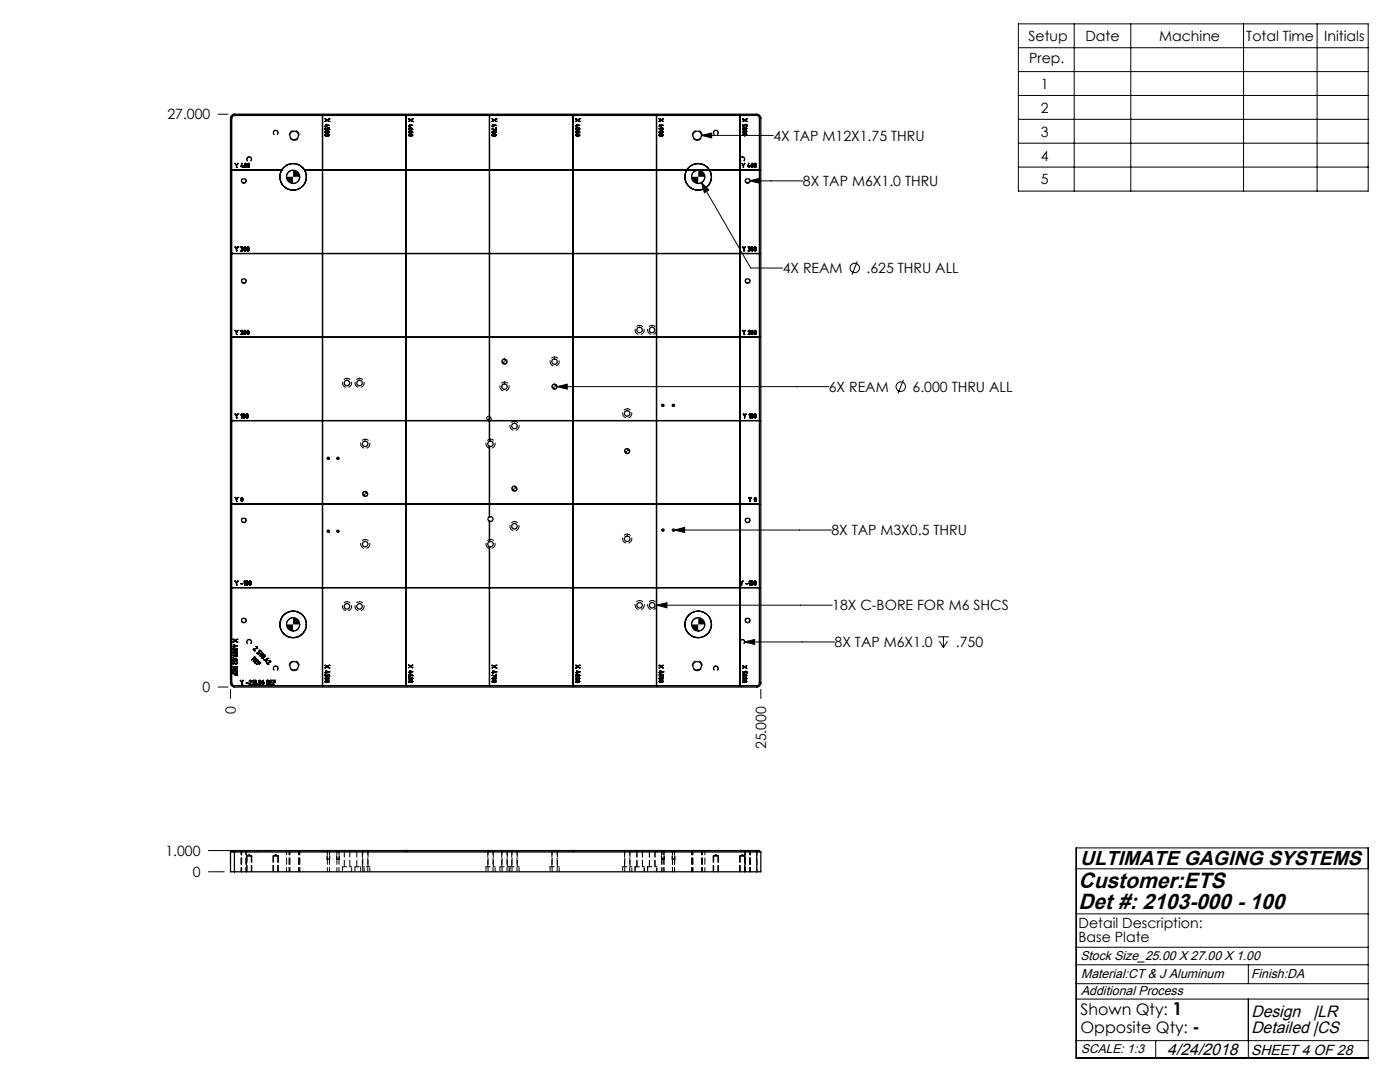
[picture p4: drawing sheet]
<svg xmlns="http://www.w3.org/2000/svg" width="279mm" height="216mm" viewBox="0 0 279 216" stroke-linecap="round" stroke-linejoin="round" font-family="sans-serif">
<g fill="none" stroke="#000" stroke-width=".2">
<path d="M203.2 4.8h69.9v33.3h-69.9zM203.2 9.5h69.9M203.2 14.3h69.9M203.2 19.1h69.9M214.4 4.8v33.3M225.7 4.8v33.3M248.2 4.8v33.3M262.9 4.8v33.3M43.5 22.8h2M58.5 34a1.33 1.33 0 0 0-1.3 1.3M59.8 35.3a1.33 1.33 0 0 1-1.3 1.3M139.3 34a1.33 1.33 0 0 0-1.3 1.3"/>
<path d="M140 27l2-.5v1zM140 36.4l1.5 1.5-.9 .6zM140 27h14.3M140 36.4l9.8 17.1h6.4M140.7 35.3a1.33 1.33 0 0 1-1.4 1.3M149.6 36.1l2.1-.5v1zM149.6 36.1h10.6M203.2 23.8h69.9M203.2 28.6h69.9M203.2 33.3h69.9M171.1 52.1l-1.1 2.7M100.7 71.6l-.3 .1-.2 .4"/>
<path d="M101.2 72.1l-.2 .4-.3 .1M110.7 76.7l-.5 .2v.3M111.2 77.2l2-.5v.9zM111.2 77.2h54.2M111.2 77.2l-.1 .2-.4 .2M180.3 75.8l-1.1 2.7M72.9 98.1h-.3l-.2 .5M73.4 98.6l-.2 .3-.3 .2M97.6 83l-.3 .1-.2 .4M98.1 83.5l-.1 .4-.4 .1M102.7 97l-.3 .1-.2 .4M103.2 97.5l-.3 .4-.2 .1"/>
<path d="M125.2 89.5l-.5 .2v.3M125.7 90l-.1 .3-.4 .2M134.6 105.8l2-.6v1.1zM134.6 105.8h31.3M43.5 137.1h2M46 137.5v1.9M58.5 123.3a1.33 1.33 0 0 0-1.3 1.3M59.8 124.6a1.33 1.33 0 0 1-1.3 1.3M131.1 120.8l2-.5v1zM131.1 120.8h35M139.3 123.3a1.33 1.33 0 0 0-1.3 1.3M140.7 124.6a1.33 1.33 0 0 1-1.4 1.3"/>
<path d="M148.6 128.1l2-.5v1zM148.6 128.1h17.9M151.8 137.5v1.9M187.2 127.1h2.2M187.5 128l.8 1.2M188.3 127.1v2.1M189.1 128l-.8 1.2M41.6 174h3.1M41.6 169.7h8.5M214.8 169.2h58.3v41.9h-58.3zM214.8 173.4h58.3M214.8 196.3h58.3"/>
<path d="M214.8 192.5h58.3M214.8 189h58.3M214.8 199.4h58.3M214.8 182.4h58.3M249.1 192.5v3.8M249.1 199.4v11.7M214.8 207.6h58.3M230.6 207.6v3.5"/>
<circle cx="170.6" cy="53.5" r=".94"/>
<circle cx="179.8" cy="77.2" r=".94"/>
</g>
<g fill="none" stroke="#000" stroke-width=".2" stroke-dasharray="1.3 .6" stroke-linecap="butt">
<path d="M48.7 36.6a.5 .5 0 0 1-.5-.8 .5 .5 0 0 1 .9 0 .5 .5 0 0 1-.3 .8h-.1M49.7 31.3a.5 .5 0 0 0-.4 .7 .5 .5 0 0 0 .8 .1 .5 .5 0 0 0-.3-.8h-.1M55 26a.5 .5 0 0 0-.4 .7 .5 .5 0 0 0 .8 .1 .5 .5 0 0 0-.3-.8h-.1M142.9 26a.5 .5 0 0 0-.5 .7 .5 .5 0 0 0 .9 .1 .5 .5 0 0 0-.3-.8h-.1M148.1 31.3a.5 .5 0 0 0-.4 .7 .5 .5 0 0 0 .8 .1 .5 .5 0 0 0-.3-.8h-.1M149.2 36.6a.5 .5 0 0 1-.4-.8 .5 .5 0 0 1 .8 0 .5 .5 0 0 1-.3 .8h-.1M48.7 56.5a.5 .5 0 0 1-.5-.7 .5 .5 0 0 1 .9-.1 .5 .5 0 0 1-.3 .8h-.1M149.2 56.5a.5 .5 0 0 1-.4-.7 .5 .5 0 0 1 .8-.1 .5 .5 0 0 1-.3 .8h-.1M48.7 104.3a.5 .5 0 0 1-.5-.7 .5 .5 0 0 1 .9-.1 .5 .5 0 0 1-.3 .8h-.1M149.2 104.3a.5 .5 0 0 1-.4-.7 .5 .5 0 0 1 .8-.1 .5 .5 0 0 1-.3 .8h-.1M48.7 124.3a.5 .5 0 0 1-.5-.7 .5 .5 0 0 1 .9-.1 .5 .5 0 0 1-.3 .8h-.1M49.7 127.6a.5 .5 0 0 0-.4 .7 .5 .5 0 0 0 .8 .1 .5 .5 0 0 0-.3-.8h-.1"/>
<path d="M55 132.9a.5 .5 0 0 0-.4 .7 .5 .5 0 0 0 .8 .1 .5 .5 0 0 0-.3-.8h-.1M142.9 132.9a.5 .5 0 0 0-.5 .7 .5 .5 0 0 0 .9 .1 .5 .5 0 0 0-.3-.8h-.1M148.1 127.6a.5 .5 0 0 0-.4 .7 .5 .5 0 0 0 .8 .1 .5 .5 0 0 0-.3-.8h-.1M149.2 124.3a.5 .5 0 0 1-.4-.7 .5 .5 0 0 1 .8-.1 .5 .5 0 0 1-.3 .8h-.1"/>
</g>
<path d="M58.7 28a1 1 0 0 1-.9-1.5 1 1 0 0 1 1.7-.1 1 1 0 0 1-.6 1.6h-.2M139.2 28a1 1 0 0 1-.9-1.5 1 1 0 0 1 1.7-.1 1 1 0 0 1-.7 1.6h-.1M58.7 133.8a1 1 0 0 1-.9-1.4 1 1 0 0 1 1.7-.1 1 1 0 0 1-.6 1.5h-.2M139.2 133.8a1 1 0 0 1-.9-1.4 1 1 0 0 1 1.7-.1 1 1 0 0 1-.7 1.5h-.1" fill="none" stroke="#000" stroke-width=".2" stroke-dasharray="1.3 .6" stroke-dashoffset=".4" stroke-linecap="butt"/>
<path d="M65.5 91.7a.25 .25 0 0 1-.2-.4 .25 .25 0 0 1 .4 0 .25 .25 0 0 1-.1 .4h-.1M67.4 91.7a.25 .25 0 0 1-.2-.4 .25 .25 0 0 1 .4 0 .25 .25 0 0 1-.1 .4h-.1M132.3 81.1a.25 .25 0 0 1-.2-.3 .25 .25 0 0 1 .4-.1 .25 .25 0 0 1-.1 .4h-.1M134.4 81.1a.25 .25 0 0 1-.2-.3 .25 .25 0 0 1 .4-.1 .25 .25 0 0 1-.1 .4h-.1M65.5 106.2a.25 .25 0 0 1-.2-.3 .25 .25 0 0 1 .4-.1 .25 .25 0 0 1-.1 .4h-.1M67.4 106.2a.25 .25 0 0 1-.2-.3 .25 .25 0 0 1 .4-.1 .25 .25 0 0 1-.1 .4h-.1M132.3 106a.25 .25 0 0 1-.2-.4 .25 .25 0 0 1 .4 0 .25 .25 0 0 1-.1 .4h-.1M134.4 106a.25 .25 0 0 1-.2-.4 .25 .25 0 0 1 .4 0 .25 .25 0 0 1-.1 .4h-.1" fill="none" stroke="#000" stroke-width=".2" stroke-dasharray="1.3 .6" stroke-dashoffset=".8" stroke-linecap="butt"/>
<g fill="none" stroke="#000" stroke-width=".2" stroke-dasharray="1.3 .6">
<path d="M46.5 169.7h.1M46.6 169.7h.1M46.7 169.7h.1M46.8 169.7h.1M46.8 170v-.3M46.9 169.7h.1M47 169.7h.1M47 169.7h-.5M47.1 169.7h.1M47.3 169.7h.1M47.3 169.7h-.3M47.4 169.7h-.1"/>
<path d="M47.4 169.7h.1M47.5 169.7h.1M47.5 169.7h-.1M48 169.7h.1M48.1 169.7h.1M48.3 169.7h.1M48.3 169.7h-.3M48.4 169.7h.1M48.5 169.7h.1M48.6 169.7h-.3M48.6 169.7h.1M48.7 169.7h.1"/>
<path d="M48.8 169.7h.1M48.9 169.7h.1M48.9 169.7h-.2M49 169.7h.1M49.1 169.7h.1M49.2 169.7h.1M49.2 174v-3.2M49.3 170.8v3.2M49.3 169.7h.1M49.4 169.7h.1M49.5 169.7h.1M49.5 169.7h-.3"/>
<path d="M49.6 169.7h.1M49.7 169.7h.1M49.7 170.5l-.4 .3M49.8 169.7h.1M50 169.7h.1M50.1 169.7h.1M50.1 169.7h-.3M50.2 170.8l-.5-.3M50.2 174v-3.2M50.3 169.7h.1M50.4 169.7h.1M50.4 169.7h-.1"/>
<path d="M50.5 169.7h.1M50.6 169.7h.1M50.6 169.7h-.2M50.7 169.7h.1M50.7 169.7h-.1M50.8 169.7h.1M50.9 169.7h.1M51 169.7h.1M51.1 169.7h.1M51.2 169.7h.1M51.3 169.7h.1M51.4 169.7h.1"/>
<path d="M51.4 169.7h-.2M51.5 169.7h.1M51.5 169.7h-.1M51.6 169.7h.1M51.7 169.7h.1M51.8 169.7h-.3M51.8 169.7h.1M51.9 169.7h.1M52 169.7h.1M52 169.7h-.1M52.1 169.7h.1M52.2 169.7h.1"/>
<path d="M52.3 169.7h.1M52.4 169.7h.1M52.5 169.7h.1M52.6 169.7h.1M52.7 169.7h.1M52.8 169.7h-.1M52.8 169.7h.1M52.9 169.7h.1M53 169.7h.1M53 169.7h-.1M53.1 169.7h.1M53.1 169.7h-.1"/>
<path d="M53.2 169.7h-.1M53.2 169.7h.1M53.3 169.7h.1M53.3 169.7h-.1M53.5 169.7h.1M53.5 169.7h-.2M53.6 169.7h.1M53.7 169.7h.1M53.7 169.7h-.2M53.8 169.7h.1M53.9 169.7h.1M53.9 169.7h-.1"/>
<path d="M54 169.7h.1M54 169.7h-.1M54.3 169.7h.1M54.3 169.7h-.3M54.5 174v-3.2M54.6 170.8v3.2M54.6 169.7h.1M55 169.7h-.4M55 169.7h.1M55 170.5l-.4 .3M55.4 174v-3.2M55.4 170.8l-.4-.3"/>
<path d="M55.5 174v-3.2M55.9 169.7h.1M56.2 169.7h.1M60.8 169.7h.1M61.2 169.7h.1M64.4 169.7h.5M64.9 169.7h.1M65.1 169.7h.1M65.3 169.7h.1M65.3 171.4v.1M65.3 171.4h.5M65.5 169.7h.1"/>
<path d="M65.7 169.7h.1M65.8 171.4l-.1 .1M67.2 171.4v.1M67.2 171.4h.5M67.7 171.4v.1M68.7 169.7v3.3M69.8 173v-3.3M71.2 169.7v3.3M72.3 173v-3.3M72.3 169.7v3.3M73.4 173v-3.3M81 169.7h.6"/>
<path d="M81.6 169.7h.1M81.8 169.7h.1M81.9 169.7h.1M82 169.7h-.1M82 169.7h.1M82.2 169.7h.1M82.4 169.7h.1M97.3 169.7v3.3M97.7 169.7h.5M98.2 169.7h.1M98.3 169.7h.1M98.3 169.7h-.1"/>
<path d="M98.4 169.7h.1M98.4 173v-3.3M98.6 169.7h.1M98.7 169.7h.1M98.7 169.7h-.1M98.9 169.7h.1M99 169.7h.1M100.1 169.7v3.3M101.2 173v-3.3M102.1 169.7v3.3M103.2 173v-3.3M110.1 169.7v3.3"/>
<path d="M111.2 173v-3.3M114.4 169.7h.5M114.9 169.7h.1M115.1 169.7h.1M115.3 169.7h.1M115.5 169.7h.1M115.7 169.7h.1M124.6 169.7v3.3M125.7 173v-3.3M126.7 173h.1M127.1 169.7v3.3M128.2 173v-3.3"/>
<path d="M129.2 173h.1M129.6 169.7v3.3M130.7 173v-3.3M131 169.7h.6M131.6 169.7h.1M131.8 169.7h.1M131.9 169.7h.1M132 169.7h.1M132 169.7h-.1M132 171.4l.1 .1M132 171.4h.5M132.1 171.4v.1"/>
<path d="M132.1 171.4h.5M132.2 169.7h.1M132.4 169.7h.1M132.5 171.4v.1M132.6 171.4l-.1 .1M134.2 171.4v.1M134.2 171.4h.5M134.7 171.4l-.1 .1M136.7 169.7h.1M137.1 169.7h.1M141.6 169.7h.1M142 169.7h.1"/>
<path d="M142.4 174v-3.2M142.4 170.8v3.2M142.9 170.5l-.5 .3M143.3 170.8l-.4-.3M143.3 174v-3.2M143.4 174v-3.2M147.6 174v-3.2M147.7 169.7h.5M147.7 170.8v3.2M147.7 169.7h.1M147.8 169.7h.1M148 169.7h.1"/>
<path d="M148 169.7h-.3M148.1 169.7h.1M148.1 170.5l-.4 .3M148.2 169.7h.1M148.2 169.7h-.2M148.3 169.7h.1M148.3 169.7h-.1M148.4 169.7h.1M148.6 170.8l-.5-.3M148.6 174v-3.2M148.6 169.7h.1M148.7 169.7h.1"/>
<path d="M148.7 169.7h-.1M148.9 169.7h.1M149 169.7h.1M149.3 169.7h.1M149.3 169.7h-.2M149.4 169.7h.1M149.4 169.7h-.1M149.5 169.7h.1M149.5 169.7h-.1M149.7 169.7h.1M149.7 169.7h-.2M150 169.7h.1"/>
<path d="M150 169.7h-.3M150.1 169.7h.1M150.2 169.7h.1M150.3 169.7h.1M150.6 169.7h.1M150.8 169.7h.1M150.9 169.7h.1M151.1 169.7v.3"/>
</g>
<g fill="none" stroke="#000" stroke-width=".2" stroke-dasharray="1.3 .6" stroke-dashoffset=".5">
<path d="M50.2 170.8h-1M55.5 170.8h-1M68.3 173v1M70.2 174v-1M70.8 173v1M72 173v1M72.7 174v-1M73.8 174v-1M97 173v1M98.8 174v-1M99.8 173v1M101.6 174v-1"/>
<path d="M101.8 173v1M103.6 174v-1M109.8 173v1M111.6 174v-1M124.3 173v1M126.1 174v-1M126.7 173v1M128.6 174v-1M129.2 173v1M131.1 174v-1M143.4 170.8h-1M148.6 170.8h-1"/>
</g>
<g fill="none" stroke="#000" stroke-width=".2" stroke-dasharray="1.3 .6" stroke-dashoffset=".4">
<path d="M48.2 169.7v4.3M49.1 174v-4.3M49.2 169.7v4.3M50.2 170.8h-.9M55.4 170.8h-.8M57.2 169.7v4.3M57.7 169.7v4.3M57.9 169.7v4.3M59.6 174v-4.3M59.7 169.7v4.3M59.8 174v-4.3M65.3 169.7v4.3"/>
<path d="M65.7 174v-4.3M67.2 169.7v4.3M67.7 174v-4.3M72.4 169.7v4.3M73.4 174v-4.3M97.4 169.7v4.3M98.4 174v-4.3M100.2 169.7v4.3M101.2 174v-4.3M102.2 169.7v4.3M103.2 174v-4.3M110.2 169.7v4.3"/>
<path d="M111.2 174v-4.3M124.7 169.7v4.3M125.7 174v-4.3M132.1 169.7v4.3M132.5 174v-4.3M134.2 169.7v4.3M134.6 174v-4.3M138 169.7v4.3M138.2 169.7v4.3M138.3 169.7v4.3M140 174v-4.3M140.2 169.7v4.3"/>
<path d="M140.7 174v-4.3M143.3 170.8h-.9M148.6 170.8h-.9M148.7 169.7v4.3M148.8 169.7v4.3M149.6 174v-4.3M149.7 169.7v4.3"/>
</g>
<path d="M65.3 169.7v1.7M65.8 169.7v1.7M67.2 169.7v1.7M67.7 169.7v1.7M132 169.7v1.7M132.1 169.7v1.7M132.5 169.7v1.7M132.6 169.7v1.7M134.2 169.7v1.7M134.7 169.7v1.7" fill="none" stroke="#000" stroke-width=".2" stroke-dasharray="1.3 .6" stroke-dashoffset=".8"/>
<g fill="#000">
<path d="M138 35.3a1.33 1.33 0 0 0 1.3 1.3v-1.3zM139.3 34v1.3h1.4a1.33 1.33 0 0 0-1.4-1.3zM57.2 35.3a1.33 1.33 0 0 0 1.3 1.3v-1.3zM58.5 34v1.3h1.3a1.33 1.33 0 0 0-1.3-1.3zM57.2 124.6a1.33 1.33 0 0 0 1.3 1.3v-1.3zM58.5 123.3v1.3h1.3a1.33 1.33 0 0 0-1.3-1.3zM138 124.6a1.33 1.33 0 0 0 1.3 1.3v-1.3zM139.3 123.3v1.3h1.4a1.33 1.33 0 0 0-1.4-1.3zM100.2 72.1l.1 .3 .4 .2v-.5zM100.7 71.6v.5h.5l-.2-.3zM110.2 77.2l.2 .4h.3v-.4zM110.7 76.7v.5h.5l-.3-.5zM72.4 98.6l.1 .2 .4 .3v-.5zM72.9 98.1v.5h.5l-.2-.5zM97.1 83.5l.2 .5h.3v-.5zM97.6 83v.5h.5l-.1-.3zM102.2 97.5l.2 .4 .3 .1v-.5zM102.7 97v.5h.5l-.2-.3zM124.7 90v.3l.5 .2v-.5zM125.2 89.5v.5h.5l-.1-.3z"/>
<path d="M140 27l2 .5v-1zM149.6 36.1l2.1 .5v-1zM140 36.4l.6 2.1 .9-.6zM148.6 128.1l2 .5v-1zM131.1 120.8l2 .5v-1zM111.2 77.2l2 .4v-.9zM134.6 105.8l2 .5v-1.1z"/>
</g>
<g fill="none" stroke="#000" stroke-width=".25">
<path d="M46 23.6h.2M46 23.6v112.7M46.2 33.9h.1M46.2 23.6v112.7M46.2 33.9h10M46.8 23l-.4 .3-.2 .3M46.8 22.8a.85 .85 0 0 0-.8 .8M46.8 23h104.2M46.8 22.8v.2M46.8 22.8h104.2M46.9 32.6l.3 .4M47.2 33.4h.1"/>
<path d="M47.2 33v.4M47.5 32.6l-.3 .4M48.1 33.2h.4M48.3 32.6l-.2 .6zM48.4 33.1h.1M48.4 33.4h.1M48.4 33.1v.3M48.5 33.2h.1M48.9 32.6l.2 .2v.6a.44 .44 0 0 1-.3-.4 .44 .44 0 0 1 .1-.4zM48.9 32.6l.2 .3-.1 .5-.2-.2zM49.7 32.8l.1 .3-.2 .3M49.7 32.8l-.2-.2-.1 .2v.4l.2 .2"/>
<path d="M49.7 32.8l-.1 .6M49.7 32.8l-.2-.2-.1 .3 .2 .5M56.2 33.9a2.63 2.63 0 0 1 4.6 0M56.2 33.9a2.64 2.64 0 0 0 2.3 4 2.64 2.64 0 0 0 2.3-4M56.2 33.9h.1M60.8 33.9h.1M60.8 33.9h90.8M64.3 23v113.8M64.4 23h.1M64.9 25.6v.3h.4a.25 .25 0 0 1-.4 0 .25 .25 0 0 1 0-.3zM64.9 25.2h.3zM65.1 24.8l.6 .2-.6-.1v.4z"/>
<path d="M65.3 26.8l-.4 .2 .4 .2M65.3 26.2l-.4 .2 .4 .1M65.3 26.2l-.4 .1 .4 .2M65.3 26.8l-.4 .1 .4 .2M65.3 26.8h.1M65.3 27.1h.1M65.3 24l-.4-.3 .8 .5M65.3 26.2h.1M65.3 26.5h.1M65.3 25.9v-.4h.4v.4M65.3 26.8l.4 .2M65.3 26.2l.4 .2"/>
<path d="M65.3 25.6h.4M65.5 26.5h-.2M65.7 27l-.4 .2M65.7 25.9h.1M65.7 24.2h.1M65.7 23.7h.1M65.7 26.4l-.2 .1M65.7 27l-.4 .1M65.7 23.7l-.8 .5M65.7 23.7l-.4 .3M81 23h.1M81 23v113.8"/>
<path d="M81.6 27l.3 .2M81.6 23.7h.1M81.6 24.2h.1M81.6 26.4l.3 .1M81.6 27l.3 .1M81.6 25.2h.3zM81.6 23.7l.4 .3M81.6 25.6h.5l.3 .2-.4-.2a.26 .26 0 0 1-.1 .3 .26 .26 0 0 1-.3-.1zM81.7 26.8h.5M81.7 26.8l-.1 .2M81.7 25.3h.1M81.7 24.8v.5"/>
<path d="M81.7 24.9l.6 .1zM81.9 27.1h.1M81.9 26.5h.1M82 24l.3 .2M82 25.6l-.1 .3-.3-.1M82 25.6h.1M82 25.6h-.3l-.1 .2M82.2 26.8l.1 .2-.3 .2M82.2 26.5h-.2M82.2 26.2l.2 .2-.2 .1M82.2 26.2l-.6 .2M82.2 26.2l.1 .2-.1 .1"/>
<path d="M82.2 26.8l.1 .2-.3 .1M82.3 24.2h.1M82.3 23.7h.1M82.3 23.7l-.3 .3M82.3 23.7l-.7 .5M97.7 23h.1M97.7 23v65.1M98.2 25.2h.4zM98.4 24.8l.6 .2-.6-.1v.4zM98.6 26.8l-.4 .2 .4 .2M98.6 26.2l-.4 .2 .4 .1M98.6 26.2h.2"/>
<path d="M98.6 26.2l-.4 .1 .4 .2M98.6 26.8h.2M98.6 26.8l-.4 .1 .4 .2M98.6 24l-.4-.3 .4 .3M98.8 26.8l.2 .2M98.8 26.2l.2 .2M98.8 26.5h-.2M99 27l-.4 .2M99 24.2h.1M99 23.7h.1M99 26.4l-.2 .1M99 25.6l-.1-.1h.1v.4l-.8-.1"/>
<path d="M99 23.7l-.8 .5M99 23.7l-.4 .3 .4 .2M114.4 23h.1M114.4 23v113.8M114.9 23.7h.1M114.9 24.2h.1M114.9 25.2h.4zM114.9 23.7l.8 .5M114.9 23.7l.4 .3 .4-.3M114.9 25.9h.7M114.9 25.6v.3M114.9 25.6a.22 .22 0 0 1 .3 0 .22 .22 0 0 1 .1 .3h-.4"/>
<path d="M115.1 26.8h-.1a.22 .22 0 0 0 0 .3 .22 .22 0 0 0 .3 .1M115.1 25.3h.1M115.1 26.2h-.1a.2 .2 0 0 0 0 .3 .2 .2 0 0 0 .3 0M115.1 26.2l-.2 .2 .4 .1M115.1 26.8h.2M115.1 26.8l-.2 .2 .4 .1M115.1 24.8v.5M115.1 24.9l.6 .1zM115.3 26.8h-.2M115.3 26.2h-.2M115.3 26.8h.1M115.3 27.1h.1"/>
<path d="M115.3 26.2h.1M115.3 26.5h.1M115.3 26.8h.2M115.3 26.2h.2M115.4 25.6h.2M115.4 25.6l-.1 .1-.2-.2-.2 .1M115.4 25.6a.17 .17 0 0 0 0 .3 .17 .17 0 0 0 .2 0M115.5 26.8l.2 .2-.4 .2M115.5 26.5h-.2M115.5 26.2l.2 .2-.2 .1M115.5 26.8l.2 .2-.4 .1M115.6 25.6v.3"/>
<path d="M115.7 24.2h.1M115.7 23.7h.1M115.7 23.7l-.8 .5M131 23h.1M131 23v113.8M131.6 27l.3 .2M131.6 25.6l.2 .3h.5M131.6 25.6l.3 .3M131.6 25.6h.1M131.6 23.7h.1M131.6 24.2h.1M131.6 26.4l.3 .1"/>
<path d="M131.6 27l.3 .1M131.6 25.2h.3zM131.6 23.7l.8 .5zM131.7 25.3h.1M131.7 24.8v.5M131.7 24.9l.7 .1zM131.9 25.8v.1M131.9 26.8h.3M131.9 26.8l-.3 .2M131.9 26.2h.3M131.9 26.2l-.3 .2M131.9 27.1h.1"/>
<path d="M131.9 26.5h.1M132 24l.4-.3-.8 .5M132.2 26.8l.2 .1-.1 .2-.3 .1M132.2 26.2l.2 .1-.2 .2M132.2 26.5h-.2M132.2 26.2l.1 .1-.1 .2M132.2 26.8l.1 .2-.3 .1M132.3 25.6v.3M132.3 25.6l-.2-.1-.2 .3M132.3 25.9h-.4M132.3 25.6h-.3l-.1 .2M137.1 33.9a2.63 2.63 0 0 1 4.5 0"/>
<path d="M137.1 33.9a2.67 2.67 0 0 1 4.5 0M137.1 33.9a2.64 2.64 0 0 0 2.2 4 2.64 2.64 0 0 0 2.3-4M137.1 33.9h.1M141.6 33.9h.1M147.7 23h.1M147.7 23v113.8M148.1 32.6l.2 .4 .3-.4-.2 .4v.4zM148.2 24.9l.1 .3h.3l.1-.2a.23 .23 0 0 1-.3 .2 .23 .23 0 0 1-.2-.2zM148.2 23.7h.1M148.2 24.2h.1M148.2 23.7l.4 .3M148.2 23.7l.4 .3-.4 .2"/>
<path d="M148.4 27l.2 .1M148.4 25.5h-.1a.2 .2 0 0 0 0 .3 .2 .2 0 0 0 .3 0M148.4 26.1h-.1a.22 .22 0 0 0 0 .3 .22 .22 0 0 0 .3 .1M148.4 25.5l-.1 .2 .3 .1M148.4 26.1h.2M148.4 26.1l-.1 .2 .3 .1M148.6 26.7l-.4 .1 .2 .2M148.6 25.5h-.2M148.6 26.1h-.2M148.6 26.7h.1M148.6 27.1h.1M148.6 25.5h.1"/>
<path d="M148.6 25.8h.1M148.6 26.1h.1M148.6 26.4h.1M148.7 26.7l.3 .2M148.7 25.5h.1M148.7 26.1h.1M148.7 25v-.2h.3v.4M148.8 27l-.1 .1M148.8 25.8h-.1M148.8 25.5l.2 .1M148.8 26.1l.2 .1M149 26.9l-.2 .1"/>
<path d="M149 25.6l-.2 .2M149 24.2h.1M149 23.7h.1M149 25.2h.1M149 26.2l-.3 .3M149 26.2l-.3 .2M149 23.7l-.4 .3 .4 .2M149 23.7l-.8 .5M149.3 33.2l.1-.6-.2 .6h.5M149.5 33.1l.1 .3zM149.7 33.2h.1M150 32.6a.39 .39 0 0 1 .3 .4 .39 .39 0 0 1-.2 .4l-.2-.3z"/>
<path d="M150.1 32.6l.2 .3-.2 .5-.1-.2zM150.6 33l.1 .4M150.6 33h.1M150.9 32.8v.2M150.9 32.8l-.3-.2v.4M150.9 32.8l-.2-.2-.1 .4M150.9 33l-.2 .4M150.9 33h.1M151 23a.54 .54 0 0 1 .6 .6M151 22.8a.85 .85 0 0 1 .8 .8M151 22.8v.2M151.6 23.6v112.7"/>
<path d="M151.6 23.6h.2M151.6 33.9h.1M151.8 23.6v112.7M46.2 50.6h.1M46.2 50.6h105.4M46.9 49.3h.1M46.9 49.3l.3 .4M47.2 50.1h.1M47.2 49.7v.4M47.5 49.3h.1M47.5 49.3l-.3 .4M48.1 49.2l.3 .1 .1 .2-.2 .1 .2 .2-.1 .2a.23 .23 0 0 0 0-.2 .23 .23 0 0 0-.2-.2l.2-.2z"/>
<path d="M48.1 50.1l.3-.1zM48.7 49.7l.1 .4 .2-.2M48.7 49.6v.1M48.7 49.7l.1 .3 .2-.1M49 49.5v.4M49 49.5v-.1a.22 .22 0 0 0-.3 0 .22 .22 0 0 0 0 .2M49 49.5l-.2-.2-.1 .3M49.3 49.7l.1 .2M49.3 49.6v.1M49.6 49.5l.1 .2M49.6 49.5v-.1a.2 .2 0 0 0-.3 0 .2 .2 0 0 0 0 .2M49.6 49.5l-.2-.2-.1 .3"/>
<path d="M49.7 49.7a.19 .19 0 0 1-.1 .3 .19 .19 0 0 1-.2-.1M49.7 49.7l-.1 .3-.2-.1M148.2 49.3h.1M148.2 49.3l.2 .4M148.4 50.1h.1M148.4 49.7v.4M148.7 49.3l-.3 .4zM149.3 49.2l.3 .1 .1 .2-.1-.2zM149.3 50.1l.3-.1zM149.7 49.5l-.1 .1 .1 .2M149.7 49.5l-.3 .1 .3 .2M149.7 49.8l-.1 .2"/>
<path d="M150 49.5v-.2a.37 .37 0 0 1 .3 .3 .37 .37 0 0 1-.1 .4l-.1 .1-.1-.2M150 49.5v.4M150 49.5l.2-.2 .1 .5-.2 .3-.1-.2M150.6 49.5l.1-.3 .2 .3M150.6 49.5v.4M150.6 49.9l.1 .2 .2-.2M150.6 49.5l.1-.2 .2 .2M150.9 49.5v.1M150.9 49.7v.2M150.9 49.6v.1M151.6 50.6h.1M46.2 67.3h.1"/>
<path d="M46.2 67.3h105.4M46.9 65.9h.1M46.9 65.9l.3 .4 .3-.4M46.9 65.9l.3 .5M47.2 66.7h.1M47.2 66.4v.3M47.5 65.9h.1M47.5 65.9l-.3 .5M48.1 66v.1M48.3 65.9l.1 .2M48.3 65.9l-.2 .2M48.3 65.9l-.2 .1"/>
<path d="M48.4 66.1l-.3 .6h.3h-.3zM48.7 66.4l.1 .3h.1l.1-.2M48.7 66.3v.1M48.7 66.4l.1 .3 .2-.2M48.9 65.9l.1 .2M48.9 65.9l-.2 .4M49 66.1v.4M49.3 66.4l.1 .2M49.3 66.4l.1 .1M49.3 66.3v.1M49.5 65.9l.1 .2M49.5 65.9l-.2 .4"/>
<path d="M49.6 66.1l.1 .3M49.7 66.4l-.1 .3-.2-.1M49.7 66.4l-.1 .3-.2-.2M148.2 65.9h.1M148.2 65.9l.2 .4 .3-.4-.3 .5M148.2 65.9l.2 .5M148.4 66.7h.1M148.4 66.4v.3M149.3 66.1h.1M149.5 65.9l.2 .2M149.5 65.9l-.2 .2M149.6 66.2l-.2 .5h.3h-.4z"/>
<path d="M149.7 66.1l-.1 .1M150.1 65.9l.2 .6-.1 .2-.2-.1M150.1 65.9l-.2 .3 .1 .4M150.1 65.9l.2 .4a.25 .25 0 0 1 0 .3 .25 .25 0 0 1-.3 .1v-.2M150.1 65.9l-.1 .6M150.6 66.3v.3M150.6 66.5l.1 .2 .2-.2M150.7 65.9l.2 .2M150.7 65.9l-.1 .4M150.9 66.1v.2M150.9 66.5l-.1 .2-.2-.1M150.9 66.4v.1"/>
<path d="M150.9 66.3v.1M151.6 67.3h.1M46.2 83.9h.1M46.2 83.9h105.4M46.9 82.6h.1M46.9 99.3h.1M46.9 82.6l.3 .4 .3-.4M46.9 82.6l.3 .4M46.9 99.3l.3 .4M47.2 83.4h.1M47.2 83v.4M47.2 99.7v.4"/>
<path d="M47.5 82.6h.1M47.5 99.3h.1M47.5 82.6l-.3 .4M47.5 99.3l-.3 .4M48.1 82.8h.1M48.1 99.4v.5M48.3 99.3l.2 .4a.24 .24 0 0 1-.1 .3 .24 .24 0 0 1-.2 0l-.1-.1M48.3 99.3l-.2 .1M48.3 99.3l.1 .3a.25 .25 0 0 1 0 .3 .25 .25 0 0 1-.2 .1l-.1-.1M48.3 82.6v.8zM48.3 82.6l-.2 .2M48.5 83l.2 .4"/>
<path d="M48.5 83h.1M48.9 82.8v.2M48.9 82.8l-.2-.2-.2 .4M48.9 83.2l-.2 .2M48.9 82.8l-.3-.1-.1 .3M48.9 83v.2M48.9 83h.1M49.1 83l.1 .2M49.1 83h.1M49.2 82.8l.2-.2 .1 .4M49.2 82.8l-.1 .2M49.2 83.2l.1 .2"/>
<path d="M49.5 83l-.2 .4M49.5 83h.1M97.7 88.1a.55 .55 0 0 0-.4 .5 .55 .55 0 0 0 .4 .5M97.7 88.1a.55 .55 0 0 1 .7 .5 .55 .55 0 0 1-.7 .5M97.7 89.1h.1M97.7 88.1h.1M97.7 89.1v14M148.3 82.6h.1M148.3 82.6l.3 .4 .3-.4-.3 .4v.4zM149.4 99.3h.1M149.4 99.3l.2 .4v.4l.1-.4M149.4 99.3l.3 .4"/>
<path d="M149.5 82.8h.1M149.7 82.6h.1M149.7 83.4h.1M149.7 82.6v.8M149.7 82.6l-.2 .2M149.9 99.3l-.2 .4zM150 82.8v-.1a.37 .37 0 0 1 .3 .2 .37 .37 0 0 1-.1 .4l-.1 .1M150 82.8v.4M150 83.2l.1 .2M150 82.8l.2-.2 .1 .3-.2 .5M150.6 82.8l.1-.2 .2 .2M150.6 82.8v.2"/>
<path d="M150.6 83l.1 .4M150.6 99.4v.5M150.6 99.9l.1 .1 .2-.1M150.7 99.3l.2 .1M150.7 99.3l-.1 .1M150.9 82.8v.2M150.9 83.2l-.2 .2M150.9 99.4v.2M150.9 99.9l-.1 .2-.2-.2M150.9 83v.2M150.9 99.7v.2M150.9 83h.1"/>
<path d="M150.9 99.6v.1M151.6 83.9h.1M46.2 100.6h.1M46.2 117.3h.1M46.2 117.3h105.4M46.2 100.6h105.4M47.2 116.7h.1M47.2 100.1h.1M47.2 116.3l-.3-.4 .3 .4M47.2 116.3v.4M47.5 116l-.3 .3M48.1 116.5h.3z"/>
<path d="M48.9 115.9v.8v-.7l-.2 .1zM49.1 116.4l.2 .3M49.1 116.3v.1M49.2 116.1l.2-.1 .1 .3M49.2 116.1l-.1 .2M49.5 116.4l-.2 .3M49.5 116.3v.1M49.8 116.1v-.1a.45 .45 0 0 1 .2 .7M49.8 116.1l-.1 .4 .3 .2M49.8 116.1l.1-.1 .2 .1-.1 .6M49.8 116.1v.4l.2 .2M97.7 108.1a.55 .55 0 0 0-.4 .5 .55 .55 0 0 0 .4 .5"/>
<path d="M97.7 103.1a.49 .49 0 0 0-.3 .5 .49 .49 0 0 0 .3 .4M97.7 108.1a.55 .55 0 0 1 .7 .5 .55 .55 0 0 1-.7 .5M97.7 103.1a.51 .51 0 0 1 .7 .5 .51 .51 0 0 1-.7 .4M97.7 104h.1M97.7 108.1h.1M97.7 103.1h.1M97.7 109.1h.1M97.7 104v4.1M97.7 109.1v27.7M147.7 116l.3 .3 .3-.4-.3 .4v.4v-.4zM148.9 116.5h.4zM149.7 115.9h.1"/>
<path d="M149.7 116.7h.1M149.7 115.9l-.2 .2 .2-.1M149.7 115.9v.8M150 116.1v-.1a.45 .45 0 0 1 .1 .7M150 116.1l-.1 .4 .2 .2M150 116.1l.2-.1 .1 .2-.2 .5M150 116.1v.4l.1 .2M150.6 116.1v-.1h.2l.1 .3M150.6 116.1v.3M150.6 116.4l.1 .3M150.6 116.1l.2-.1 .1 .3M150.9 116.4l-.2 .3"/>
<path d="M150.9 116.3v.1M151.6 117.3h.1M46 136.3a.85 .85 0 0 0 .8 .8M46 136.3h.2M46.2 136.3a.54 .54 0 0 0 .6 .5M46.5 127.6h.1M46.5 128.1h.1M46.5 129.6l.2 .2M46.5 129.4h.1M46.5 130.7l.2 .3h.6M46.5 130.7l.4 .3M46.5 130.7h.1"/>
<path d="M46.5 131.7l.1 .1M46.5 133.1h.8v.4h-.2l.2-.1v-.3zM46.5 133.5h.1M46.5 134.4h.1M46.5 134.2h.1M46.5 132.2l.7 .3M46.5 132.5v-.4l.7 .4M46.5 132.5h.1M46.5 130.2l.2 .2M46.5 127.6l.8 .5M46.5 127.6l.4 .2M46.5 133.8h.8v.4v-.4h-.8v.4"/>
<path d="M46.5 134.4h.8v.4v-.4M46.5 129h.1M46.5 129.4v.2M46.5 131.2v.1M46.5 131.2h.1M46.5 131.3h.1M46.5 129h.4M46.6 131.6l-.1 .1M46.6 131.8l.1 .1M46.7 131.5l-.1 .1M46.7 130l-.2 .2M46.7 131.5h.1"/>
<path d="M46.7 131.9h.1M46.7 130h.1M46.7 130.4h.1M46.7 129.2h.1M46.7 128.7l.6 .2-.6-.2v.5M46.7 129.8h.1M46.8 131.5l.2 .1M46.8 130.4l.2-.1 .1 .1M46.8 130l.2 .1 .1-.1M46.8 131.5l.2 .1-.2 .3M46.8 130l.2 .1-.2 .3M46.8 136.8h104.2"/>
<path d="M46.8 137.1h104.2M46.8 136.8v.3M46.9 130.8a.21 .21 0 0 1 .2-.2 .22 .22 0 0 1 .2 .4M46.9 133.4l.2 .1M46.9 133.3l.2 .2M46.9 130.8a.22 .22 0 0 1 .2-.1 .22 .22 0 0 1 .2 .1v.2M46.9 129h.1M46.9 130.8v.2M46.9 133.1v.2M46.9 133.3l-.4 .2M47 129.6l-.2 .2M47 129.6l.1 .2"/>
<path d="M47 129.6v-.1l.1 .3M47 133.8v.3v-.3M47 134.4v.4v-.4M47 131.8l-.2 .1M47 131.8l.1 .1M47 131.6v.2M47.1 131.5l.2 .1M47.1 131.5l-.1 .1M47.1 130a.18 .18 0 0 1 .2 .2 .18 .18 0 0 1-.2 .2M47.1 130l-.1 .1 .1 .3M47.2 132.2l.1 .1-.1 .2M47.2 132.2h.1"/>
<path d="M47.2 132.2l.1 .2-.1 .1M47.3 131.8l-.2 .1M47.3 131.6v.2M47.3 131h-.4M47.3 128.1h.1M47.3 127.6h.1M47.3 129.4l-.1 .4zM47.3 127.6l-.3 .2 .3 .3M47.3 127.6l-.8 .5M48 135.8l.3 .4M48.3 136.6h.1M48.3 136.2v.4"/>
<path d="M48.5 135.7l-.2 .5zM49.1 136.3h.4zM49.8 135.9h-.1a.2 .2 0 0 1 .3-.1 .2 .2 0 0 1 .1 .3l-.3 .5M49.8 135.9h.1M49.8 135.9l.2-.1 .1 .2-.4 .6h.4M50.1 136.6h.1M50.5 131.4l.2 .2M50.6 135.7h.1M50.6 136.6h.1M50.6 129.6l.3 .3M50.6 135.7l-.2 .3 .2-.2M50.6 135.7v.9"/>
<path d="M50.7 131.6h.1M50.7 131.6h.3M50.7 131.6l-.1 .4zM50.9 135.8h.2M50.9 135.8v.7M50.9 136.5l.1 .1M50.9 135.8v.3h.2M50.9 136.5a.22 .22 0 0 1-.1-.3 .22 .22 0 0 1 .3 0v.3M50.9 129.9h.1M51 131.6h-.3M51 132.4h.1M51 131.4l-.2-.3-.6 .6 .3-.3"/>
<path d="M51 131.4v.2M51 131.4l-.2-.3-.3 .3M51.1 131.8l.2 .2zM51.1 131.8l.2-.2 .3 .2-.3-.2-.5 .6 .2 .2M51.1 135.8l.1 .3M51.1 136.5l-.1 .1M51.1 129h.1M51.1 135.8v.3M51.1 129l.3 .3-.8 .3M51.2 136.1h-.2l.2 .2-.1 .2M51.2 132.6h.1M51.3 130.3h.1"/>
<path d="M51.3 130.3l.1 .1M51.4 130.4h.3M51.4 136.5h.1M51.4 136.6h.1M51.4 136.5v.1M51.7 136l.2 .2M51.7 136h.1M51.7 130.1v.3M51.7 135.8h.3M51.7 135.8v.2M51.7 130.4h.1M51.8 135.8h.2"/>
<path d="M51.8 135.8l-.1 .2M51.8 132.5l-.3-.2 .3-.3 .2 .3-.2-.3-.6 .6M51.8 132.5l-.3-.2-.3 .3M51.8 132.5h.1M51.8 136.6h.1M51.8 130.8h.2M51.8 130.8h.1M51.9 136.2h.1M51.9 136.5l-.1 .1M52 135.8v.1M52 136.2l-.1 .3M52 135.9v.3"/>
<path d="M52.1 130h.1M52.1 130.4v.2M52.1 130l-.2-.2-.3 .2 .1 .1M52.1 130.6l.1 .1M52.2 130.7l-.2 .1M52.3 131.1v.2M52.3 131.3h.2M52.3 130.2l.2 .3M52.3 130.2l-.2 .2M52.3 130.3l.2 .2M52.3 130.3l-.2 .1M52.3 136.1h.3v.4"/>
<path d="M52.3 136.1h.1M52.3 136.1l.1 .4M52.4 136.5l-.1-.5 .3-.3-.3 .4a.26 .26 0 0 1 .4 .1 .26 .26 0 0 1-.1 .3M52.4 136.5l.1 .1M52.4 131h.2M52.4 131l-.1 .1M52.4 130.6l-.4 .2M52.4 130.6l-.2 .1M52.5 130.5l-.1 .1M52.6 131h-.2M52.6 130.7h.2M52.6 130.7v.3"/>
<path d="M52.6 136.5l-.1 .1M52.6 131.6h.1M52.6 131h.2M52.6 131v.2M52.6 131.2l-.1 .1M52.8 131h-.2v.2M52.8 130.7v.3M53 132h.1M53.1 131.9l.1 .1zM53.1 131.9l-.1 .1M53.2 131.8h.1M53.2 131.8l-.1 .1"/>
<path d="M53.2 131.8l-.2 .2M53.3 136.6h.1M53.3 135.8h.3M53.3 136.2h.2M53.4 131.4h.1M53.4 131.4l-.5 .3 .2 .2M53.5 132.5h.1M53.5 136.2l.2 .4zM53.6 135.8l-.3-.1v.9M53.6 135.8l.1 .2-.1 .2M53.6 135.8l.1 .3-.2 .1M53.8 131.8h-.1a.18 .18 0 0 1 .3 .1 .18 .18 0 0 1-.1 .3"/>
<path d="M53.8 131.8h.1M53.8 131.8l.2 .2-.1 .2M53.9 132.2l-.6 .1 .2 .2M54 135.8l.3-.1h-.3v.9h.3M54 136.1h.2h-.2M54.3 136.6h.1M54.6 136.6h.1M54.6 135.8l.3-.1h-.3v.9M54.6 136.1h.3h-.3M64.3 136.8h.1M64.9 134.6v.3h.2h-.2zM64.9 134.2h.1"/>
<path d="M64.9 134.2h.3M64.9 132.8l.4 .2M65.1 133.9l.6 .2-.6-.2v.4zM65.1 136.1l.2 .1M65.1 134.9h.1M65.2 134.2h.1M65.3 135.8l-.4 .1v.2h.2M65.3 135.8l-.4 .1 .2 .2M65.3 133l-.4 .3 .4-.3M65.3 135.8h.1M65.3 136.2h.1M65.3 135.5h.1"/>
<path d="M65.3 134.9h-.1M65.3 134.9v-.3h.4v.3M65.3 133l.4 .3M65.3 135.8l.4 .2M65.5 136.1l-.2 .1M65.7 133.3h.1M65.7 132.8h.1M65.7 134.9h.1M65.7 136l-.2 .1M65.7 135.4l-.4 .2M65.7 135.4l-.4-.2a.27 .27 0 0 0-.3 0 .27 .27 0 0 0-.1 .3l.4 .1M65.7 134.1h.1"/>
<path d="M65.7 135.4l-.3-.2-.5 .1 .4 .2M65.7 135.4l-.4 .1M65.7 132.8l-.4 .2M81 136.8h.1M81.6 134.8a.26 .26 0 0 0 .3 .1 .26 .26 0 0 0 .1-.3l.4 .2M81.6 136l.1 .1M81.6 135.4l.3 .1M81.6 134.2h.1M81.6 134.2h.3M81.6 132.7l.8 .5zM81.6 133.2l.8-.5zM81.7 134.5l-.1 .3"/>
<path d="M81.7 136.1h.5M81.7 135.2l-.1 .2M81.7 134.3h.1M81.7 134.6l-.1 .2M81.7 134.5h.3M81.7 133.8v.5M81.7 133.9l.7 .2zM81.9 135.8l-.3 .2M81.9 135.2h-.2M81.9 134.2h.1M81.9 135.8h.1M81.9 135.2h.1"/>
<path d="M81.9 135.5h.1M82 134.5l.4 .3M82 135.8l.4 .1-.2 .2M82 135.2h.2M82 134.6l-.1 .3-.3-.1M82 134.6h.1M82 135.8l.3 .1-.1 .2M82.2 135.2l.1 .2-.3 .1M82.4 134.8h.1M97.7 136.8h.1M98.2 134.8h.1M98.2 134.2h.1"/>
<path d="M98.2 134.2h.4M98.2 132.8l.8 .5M98.4 133.9l.6 .2-.6-.2v.4zM98.4 136.1h.4M98.6 134.2h.1M98.6 135.8l-.4 .1v.2h.2M98.6 135.8l.4 .2M98.6 135.8l-.4 .1 .2 .2M98.6 133l-.4 .3 .4-.3M98.6 133l.4 .3M98.8 136.1l-.2 .1M98.9 134.6h.1"/>
<path d="M98.9 134.6h.1v.3l-.8-.1M99 133.3h.1M99 132.8h.1M99 136l-.2 .1M99 135.4l-.4 .2M99 135.4l-.4-.2a.26 .26 0 0 0-.3 0 .26 .26 0 0 0-.1 .3l.4 .1M99 134.1h.1M99 135.4l-.3-.2-.5 .1 .4 .2M99 132.8l-.4 .2M114.4 136.8h.1M114.9 132.8h.1M114.9 133.3h.1"/>
<path d="M114.9 134.2h.1M114.9 134.2h.4M114.9 132.8l.4 .2M114.9 134.7v.1l.1 .1M114.9 134.7l.1 .2M115 134.6l-.1 .1M115 134.6h.1M115 134.9h.1M115.1 136.1l.2 .1M115.1 134.3h.1M115.1 133.9l.6 .2M115.1 134.6l.2 .1 .2-.1"/>
<path d="M115.1 134.6a.18 .18 0 0 1 .2 .2 .18 .18 0 0 1-.2 .1M115.3 135.8l-.4 .1 .2 .2M115.3 135.6a.23 .23 0 0 1-.4-.2 .23 .23 0 0 1 .4-.2 .23 .23 0 0 1 .4 .2 .23 .23 0 0 1-.4 .2M115.3 134.2h.1M115.3 135.5l-.4-.1 .4-.2a.25 .25 0 0 1 .2 0 .25 .25 0 0 1 .1 .3h-.3M115.3 135.8h.1M115.3 136.2h.1M115.3 135.5h.1M115.3 133l.4 .3M115.3 133l-.4 .3M115.3 135.8a.19 .19 0 0 1 .3 .1 .19 .19 0 0 1-.1 .2M115.3 135.8l.3 .1-.1 .2"/>
<path d="M115.4 134.9h-.3M115.4 134.9h.1M115.5 134.6l.2 .2-.1 .1M115.5 136.1l-.2 .1M115.5 134.6l.2 .1-.1 .2M115.5 134.6l-.1 .3M115.6 134.9h-.1M115.7 133.3h.1M115.7 132.8h.1M115.7 134.1h.1M115.7 132.8l-.8 .5M115.7 134.1l-.6-.2v.4"/>
<path d="M131 136.8h.1M131.6 132.8h.1M131.6 133.3h.1M131.6 134.7l.1 .1M131.6 134.7h.1M131.6 136l.3 .2M131.6 135.4l.2-.2 .6 .1-.1 .2-.3 .1M131.6 135.4l.3 .2M131.6 134.2h.1M131.6 135.4l.2-.2 .5 .1v.2h-.3M131.6 135.4l.3 .1M131.6 132.8l.8 .5-.4-.3"/>
<path d="M131.6 134.2h.3M131.7 134.8l.2 .1M131.7 134.3h.1M131.7 133.9l.7 .2M131.9 134.2h.1M131.9 134.8v.1M131.9 134.9h.3M131.9 135.8l-.3 .2M131.9 133l-.3 .3M131.9 135.8h.1M131.9 135.5h.1M132 135.8l.3 .1-.1 .2"/>
<path d="M132.1 134.6l-.2 .2M132.1 134.6h.1M132.2 134.6l.2 .1-.1 .2M132.2 134.6l.1 .1v.2M132.2 136.1l-.3 .1M132.3 134.9h-.1M132.3 132.8l-.7 .5M132.4 134.1h.1M132.4 134.1l-.7-.2v.4M147.7 136.8h.1M148.2 134l.2 .3h-.2zM148.2 133.3l.4-.2-.4-.3 .8 .6"/>
<path d="M148.2 133.3v.1M148.4 134.6l-.1 .1a.2 .2 0 0 0 0 .2 .2 .2 0 0 0 .3 0M148.4 136.1l.2 .1M148.4 134.6l-.1 .2 .3 .1M148.4 134.3h.1M148.6 134.6h-.2M148.6 135.8l-.4 .1 .2 .2M148.6 134.6h.1M148.6 134.9h.1M148.6 135.8h.1M148.6 136.2h.1M148.6 135.5h.1"/>
<path d="M148.7 134.6h.1M148.7 135.8l.3 .2M148.7 134.1l-.2 .2M148.7 134.1v-.1h.3v.3M148.8 134.6l.2 .2M148.8 136.1l-.1 .1M149 134.8l-.3 .1M149 136l-.2 .1M149 135.4l-.3 .2M149 135.4l-.3-.2a.26 .26 0 0 0-.3 0 .26 .26 0 0 0-.1 .3l.3 .1M149 134.3h.1M149 135.4l-.3 .1"/>
<path d="M149 135.4l-.3-.2-.5 .1 .4 .2M149 133.3l-.4-.2 .4-.3-.8 .6M149 133.3v.1M151 136.8v.3M151.6 136.3a.49 .49 0 0 1-.6 .5M151.6 136.3h.2M151.8 136.3a.85 .85 0 0 1-.8 .8M46 170h105.8M46 170v4h.8M46.8 169.7h-.6l-.2 .3M46.8 169.7v4.3M46.8 169.7h104.2"/>
<path d="M46.8 174h104.2M64.4 169.7h.1M81 169.7h.1M97.7 169.7h.1M114.4 169.7h.1M131 169.7h.1M147.7 169.7h.1M151 169.7h.6l.2 .3M151 169.7v4.3M151.8 170v4h-.8"/>
<circle cx="48.6" cy="36.1" r=".43"/>
<circle cx="58.5" cy="35.3" r="1.33"/>
<circle cx="58.5" cy="35.3" r="2.64"/>
<circle cx="58.7" cy="27" r=".86"/>
<circle cx="139.1" cy="27" r=".86"/>
<circle cx="139.3" cy="35.3" r="1.32"/>
<circle cx="149.2" cy="36.1" r=".43"/>
<circle cx="48.6" cy="56.1" r=".42"/>
<circle cx="149.2" cy="56.1" r=".42"/>
<circle cx="69.2" cy="76.4" r=".55"/>
<circle cx="71.7" cy="76.4" r=".55"/>
<circle cx="100.7" cy="77.1" r=".56"/>
<circle cx="100.7" cy="72.2" r=".5"/>
<circle cx="110.7" cy="77.1" r=".49"/>
<circle cx="110.7" cy="72.2" r=".54"/>
<circle cx="127.6" cy="65.8" r=".54"/>
<circle cx="130.1" cy="65.9" r=".55"/>
<circle cx="65.5" cy="91.4" r=".21"/>
<circle cx="67.4" cy="91.4" r=".21"/>
<circle cx="72.9" cy="88.6" r=".55"/>
<circle cx="72.9" cy="98.6" r=".49"/>
<circle cx="102.7" cy="97.5" r=".49"/>
<circle cx="102.7" cy="85" r=".54"/>
<circle cx="125.2" cy="90" r=".49"/>
<circle cx="125.2" cy="82.5" r=".54"/>
<circle cx="132.3" cy="80.9" r=".21"/>
<circle cx="134.4" cy="80.9" r=".21"/>
<circle cx="48.6" cy="103.8" r=".43"/>
<circle cx="65.5" cy="106" r=".21"/>
<circle cx="67.4" cy="106" r=".21"/>
<circle cx="72.9" cy="108.6" r=".55"/>
<circle cx="102.7" cy="105" r=".54"/>
<circle cx="125.2" cy="107.5" r=".54"/>
<circle cx="132.3" cy="105.7" r=".2"/>
<circle cx="134.4" cy="105.7" r=".2"/>
<circle cx="149.2" cy="103.8" r=".43"/>
<circle cx="48.6" cy="123.8" r=".42"/>
<circle cx="58.5" cy="124.6" r="2.64"/>
<circle cx="58.5" cy="124.6" r="1.32"/>
<circle cx="58.7" cy="132.8" r=".86"/>
<circle cx="69.2" cy="121" r=".55"/>
<circle cx="71.7" cy="121" r=".55"/>
<circle cx="127.7" cy="120.8" r=".55"/>
<circle cx="130.2" cy="120.8" r=".55"/>
<circle cx="139.1" cy="132.8" r=".86"/>
<circle cx="139.3" cy="124.6" r="1.31"/>
<circle cx="139.3" cy="124.6" r="2.65"/>
<circle cx="149.2" cy="123.8" r=".42"/>
</g>
<g fill="none" stroke="#000" stroke-width=".2" stroke-dasharray="1.3 .6" stroke-dashoffset=".2">
<path d="M49.7 31.3a.43 .43 0 0 1 .4 .6 .43 .43 0 0 1-.7 .2 .43 .43 0 0 1 .2-.7l.1-.1M55 26a.43 .43 0 0 1 .4 .6 .43 .43 0 0 1-.7 .2 .43 .43 0 0 1 .2-.7l.1-.1M142.9 26a.43 .43 0 0 1 .4 .6 .43 .43 0 0 1-.7 .2 .43 .43 0 0 1 .1-.7l.2-.1M148.1 31.3a.43 .43 0 0 1 .4 .6 .43 .43 0 0 1-.7 .2 .43 .43 0 0 1 .2-.7l.1-.1M49.7 127.6a.43 .43 0 0 1 .4 .6 .43 .43 0 0 1-.7 .2 .43 .43 0 0 1 .2-.7l.1-.1M55 132.9a.43 .43 0 0 1 .4 .6 .43 .43 0 0 1-.7 .2 .43 .43 0 0 1 .2-.7l.1-.1M142.9 132.9a.43 .43 0 0 1 .4 .6 .43 .43 0 0 1-.7 .2 .43 .43 0 0 1 .1-.7l.2-.1M148.1 127.6a.43 .43 0 0 1 .4 .6 .43 .43 0 0 1-.7 .2 .43 .43 0 0 1 .2-.7l.1-.1M54 169.7h10.4M65 169.7h16M81.6 169.7h16.1M98.3 169.7h16.1"/>
<path d="M115 169.7h16M131.6 169.7h16.1"/>
</g>
<g fill="none" stroke="#000" stroke-width=".2" stroke-dasharray="1.3 .6" stroke-dashoffset=".6">
<path d="M69.3 75.5a.92 .92 0 0 1 .8 1.3 .92 .92 0 0 1-1.5 .2 .92 .92 0 0 1 .4-1.5h.3M71.8 75.5a.92 .92 0 0 1 .8 1.3 .92 .92 0 0 1-1.5 .2 .92 .92 0 0 1 .4-1.5h.3M100.7 76.2a.92 .92 0 0 1 .8 1.3 .92 .92 0 0 1-1.5 .2 .92 .92 0 0 1 .5-1.5h.2M110.7 71.2a.92 .92 0 0 1 .8 1.3 .92 .92 0 0 1-1.5 .2 .92 .92 0 0 1 .5-1.5h.2M127.7 64.9a.92 .92 0 0 1 .8 1.3 .92 .92 0 0 1-1.5 .2 .92 .92 0 0 1 .4-1.4l.3-.1M130.2 64.9a.92 .92 0 0 1 .8 1.3 .92 .92 0 0 1-1.5 .2 .92 .92 0 0 1 .4-1.4l.3-.1M72.9 87.6a.92 .92 0 0 1 .8 1.3 .92 .92 0 0 1-1.5 .2 .92 .92 0 0 1 .5-1.4l.2-.1M97.9 87.6a.92 .92 0 0 1 .8 1.3 .92 .92 0 0 1-1.5 .2 .92 .92 0 0 1 .5-1.4l.2-.1M102.7 84.1a.92 .92 0 0 1 .8 1.3 .92 .92 0 0 1-1.5 .2 .92 .92 0 0 1 .4-1.5h.3M125.2 81.6a.92 .92 0 0 1 .8 1.3 .92 .92 0 0 1-1.5 .2 .92 .92 0 0 1 .4-1.5h.3M72.9 107.6a.92 .92 0 0 1 .8 1.3 .92 .92 0 0 1-1.5 .2 .92 .92 0 0 1 .5-1.4l.2-.1M97.9 107.6a.92 .92 0 0 1 .8 1.3 .92 .92 0 0 1-1.5 .2 .92 .92 0 0 1 .5-1.4l.2-.1"/>
<path d="M102.7 104.1a.92 .92 0 0 1 .8 1.3 .92 .92 0 0 1-1.5 .2 .92 .92 0 0 1 .4-1.5h.3M125.2 106.6a.92 .92 0 0 1 .8 1.3 .92 .92 0 0 1-1.5 .2 .92 .92 0 0 1 .4-1.5h.3M127.7 119.8a.92 .92 0 0 1 .8 1.3 .92 .92 0 0 1-1.5 .2 .92 .92 0 0 1 .4-1.4l.3-.1M130.2 119.8a.92 .92 0 0 1 .8 1.3 .92 .92 0 0 1-1.5 .2 .92 .92 0 0 1 .4-1.4l.3-.1M69.3 120.1a.92 .92 0 0 1 .8 1.3 .92 .92 0 0 1-1.5 .2 .92 .92 0 0 1 .4-1.5h.3M71.8 120.1a.92 .92 0 0 1 .8 1.3 .92 .92 0 0 1-1.5 .2 .92 .92 0 0 1 .4-1.5h.3M46.8 174v-4M52.8 169.7h1.1M73.8 173h-1.1M151.1 174v-4"/>
</g>
<path d="M55.9 169.7h5.3M136.7 169.7h5.3M148.3 169.7h3.3" fill="none" stroke="#000" stroke-width=".2" stroke-dasharray="1.3 .6" stroke-dashoffset="-.1"/>
<path d="M70.2 173h-1.9M72.7 173h-1.9M98.8 173h-1.8M101.6 173h-1.8M103.6 173h-1.8M111.6 173h-1.8M126.1 173h-1.8M128.6 173h-1.9M131.1 173h-1.9" fill="none" stroke="#000" stroke-width=".2" stroke-dasharray="1.3 .6" stroke-dashoffset=".9"/>
<path d="M46.3 169.7h6.3" fill="none" stroke="#000" stroke-width=".2" stroke-dasharray="1.3 .6" stroke-dashoffset=".3"/>
<g font-size="4.4">
<text x="215.2" y="177.1">Customer:ETS</text>
<text x="215.2" y="181.4">Det #: 2103-000 - 100</text>
</g>
<text font-size="4" x="215.5" y="172.6">ULTIMATE GAGING SYSTEMS</text>
<g font-size="3.3">
<text x="249.7" y="202.9">Design</text>
<text x="262.1" y="202.9">|LR</text>
<text x="249.7" y="206.1">Detailed |CS</text>
<text x="233" y="210.4">4/24/2018</text>
</g>
<g font-size="3.2">
<text x="215.6" y="202.6">Shown Qty: 1</text>
<text x="215.6" y="206.1">Opposite Qty: -</text>
</g>
<text font-size="2.9" x="249.7" y="210.4">SHEET 4 OF 28</text>
<g font-size="2.8">
<text x="205.3" y="8.1">Setup</text>
<text x="216.6" y="8.1">Date</text>
<text x="231.3" y="8.1">Machine</text>
<text x="248.7" y="8.1">Total Time</text>
<text x="264.3" y="8.1">Initials</text>
<text x="205.4" y="12.7">Prep.</text>
<text x="207.7" y="17.7">1</text>
<text x="33.4" y="23.8">27.000</text>
<text x="207.7" y="22.5">2</text>
<text x="154.4" y="28.1">4X TAP M12X1.75 THRU</text>
<text x="207.7" y="27.3">3</text>
<text x="207.7" y="32">4</text>
<text x="160.2" y="37.1">8X TAP M6X1.0 THRU</text>
<text x="207.7" y="36.7">5</text>
<text x="156.2" y="54.5">4X REAM</text>
<text x="172.9" y="54.5">.625 THRU ALL</text>
<text x="165.4" y="78.2">6X REAM</text>
<text x="182.1" y="78.2">6.000 THRU ALL</text>
<text x="165.9" y="106.8">8X TAP M3X0.5 THRU</text>
<text x="166.1" y="121.8">18X C-BORE FOR M6 SHCS</text>
<text x="166.6" y="129.1">8X TAP M6X1.0</text>
<text x="190.7" y="129.1">.750</text>
<text x="40.4" y="138.1">0</text>
<text x="47.1" y="142.5" transform="rotate(-90 47.1 142.5)">0</text>
<text x="152.9" y="149.5" transform="rotate(-90 152.9 149.5)">25.000</text>
<text x="33" y="170.8">1.000</text>
<text x="38.5" y="175">0</text>
<text x="215.2" y="185.1">Detail Description:</text>
<text x="215.2" y="188">Base Plate</text>
</g>
<g font-size="2.6">
<text x="215.6" y="191.5">Stock Size_25.00 X 27.00 X 1.00</text>
<text x="215.8" y="195.2">Material:CT &amp; J Aluminum</text>
<text x="249.7" y="195.2">Finish:DA</text>
<text x="215.8" y="198.6">Additional Process</text>
</g>
<text font-size="2.5" x="215.8" y="210">SCALE: 1:3</text>
</svg>
